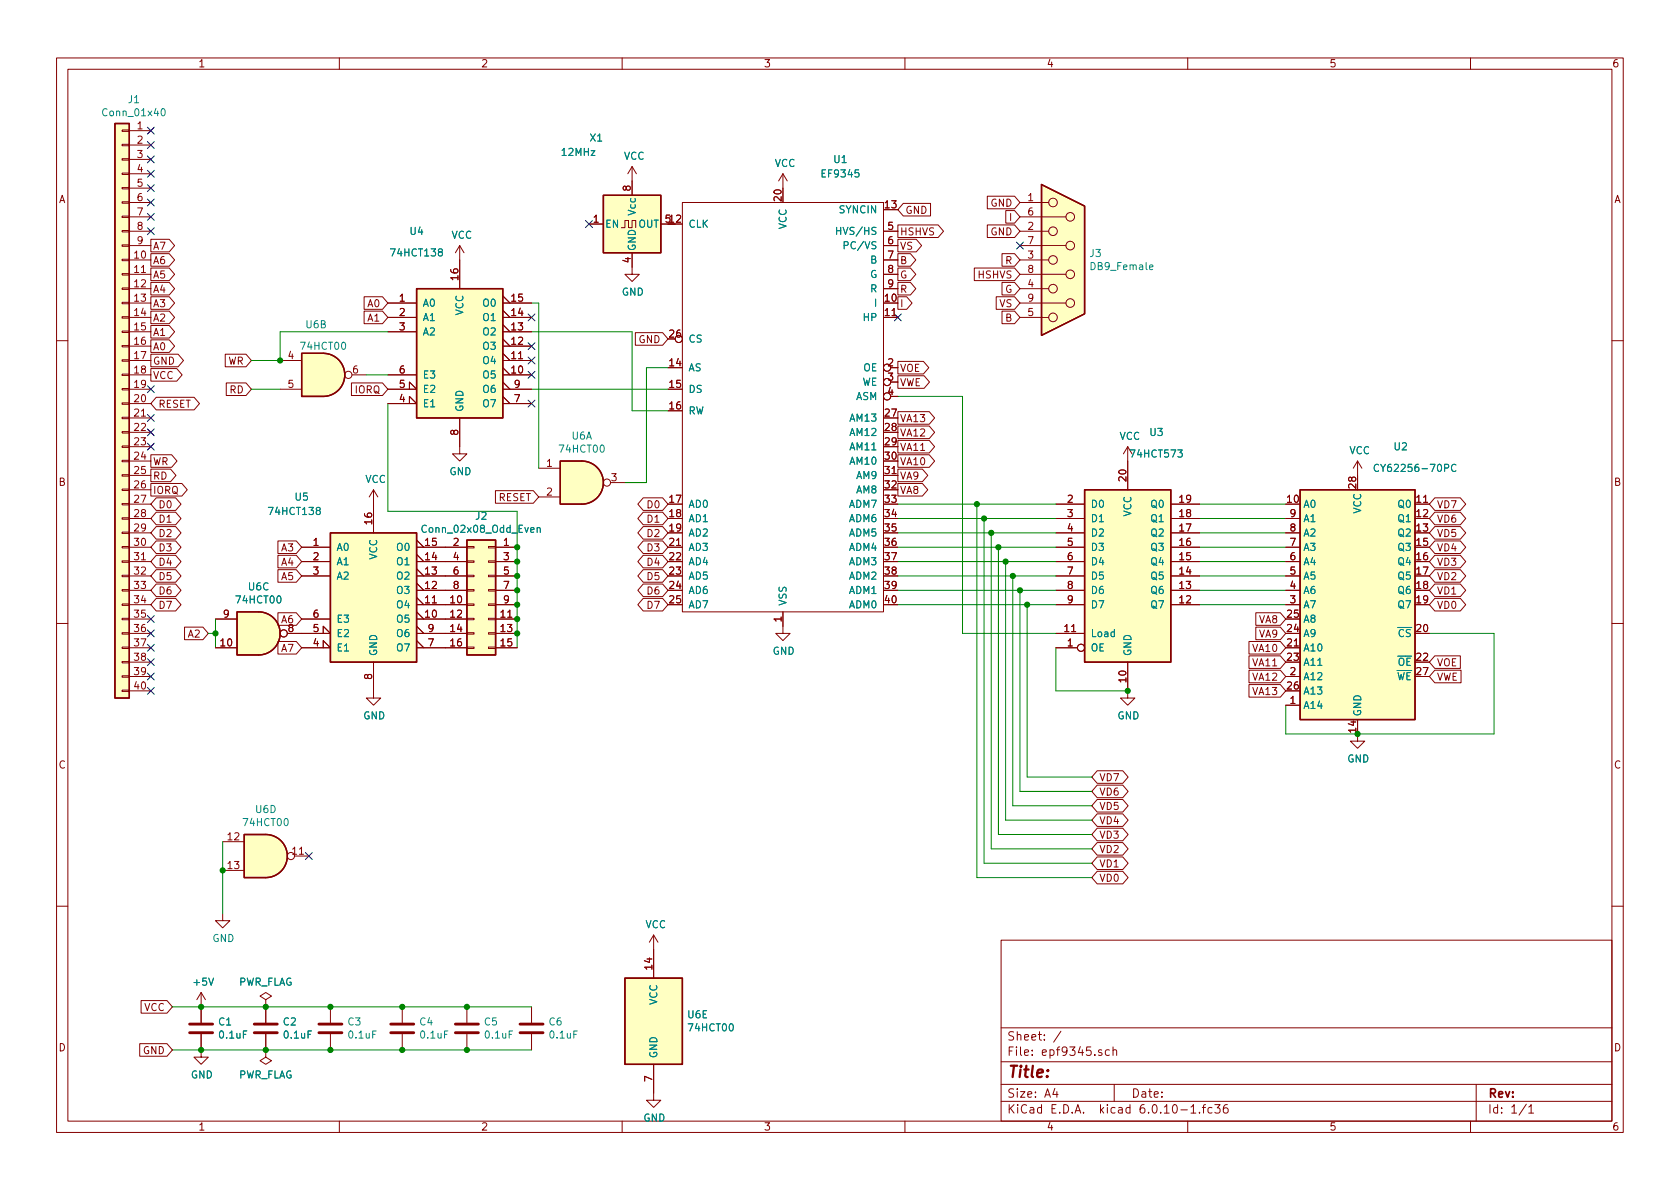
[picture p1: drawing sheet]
<svg xmlns="http://www.w3.org/2000/svg" width="297mm" height="210mm" viewBox="0 0 297 210" stroke-linecap="round" stroke-linejoin="round" font-family="sans-serif">
<g fill="none" stroke="#840000" stroke-width=".18">
<path d="M10 10.2h277v190.1h-277zM12 12.2h273v186.1h-273zM60 10.2v2M110 10.2v2M160 10.2v2M210 10.2v2M260 10.2v2M21.6 38.2h1.3v.3h-1.3zM21.6 35.7h1.3v.2h-1.3zM21.6 33.1h1.3v.3h-1.3zM21.6 30.6h1.3v.3h-1.3zM21.6 28.1h1.3v.2h-1.3z"/>
<path d="M21.6 25.5h1.3v.3h-1.3zM21.6 23h1.3v.2h-1.3zM22.9 23.1h3.8M22.9 25.6h3.8M22.9 28.2h3.8M22.9 30.7h3.8M22.9 33.3h3.8M22.9 35.8h3.8M22.9 38.3h3.8M104.1 39.6h2.6M111.8 29.5v5M111.8 29.5l-.8 1.2"/>
<path d="M111.8 29.5l.7 1.2M116.8 39.6h2.6M120.6 35.8h35.6v72.4h-35.6zM138.4 30.7l-.7 1.3M138.4 30.7v2.6M138.4 30.7l.8 1.3M158.7 39.8h7.2l.9 1.1-.9 1.1h-7.2zM159.7 36h4.8v2.2h-4.8l-1-1.1zM174.6 34.7h4.8l.9 1.1-.9 1.1h-4.8zM174.6 39.8h4.8l.9 1.1-.9 1.1h-4.8zM177.8 37.2h1.6l.9 1.1-.9 1.2h-1.6zM180.3 35.8h5.1"/>
<path d="M180.3 38.3h8.2M21.6 58.5h1.3v.3h-1.3zM21.6 56h1.3v.3h-1.3zM21.6 53.5h1.3v.2h-1.3zM21.6 50.9h1.3v.3h-1.3zM21.6 48.4h1.3v.2h-1.3zM21.6 45.8h1.3v.3h-1.3zM21.6 43.3h1.3v.3h-1.3zM21.6 40.8h1.3v.2h-1.3zM22.9 46h3.8M22.9 48.5h3.8M22.9 51h3.8"/>
<path d="M22.9 53.6h3.8M22.9 56.1h3.8M22.9 58.7h3.8M22.9 40.9h3.8M22.9 43.4h3.8M26.7 47.4h3.2l1 1.1-1 1.1h-3.2zM26.7 44.9h3.2l1 1.1-1 1.1h-3.2zM26.7 42.3h3.2l1 1.1-1 1.1h-3.2zM26.7 49.9h3.2l1 1.1-1 1.2h-3.2zM26.7 57.6h3.2l1 1.1-1 1.1h-3.2zM26.7 55h3.2l1 1.1-1 1.1h-3.2zM26.7 52.5h3.2l1 1.1-1 1.1h-3.2z"/>
<path d="M64.4 52.5h3.2l1 1.1-1 1.1h-3.2zM64.4 55h3.2l1 1.1-1 1.1h-3.2zM68.6 53.6h5.1M68.6 56.1h5.1M68.6 58.7h5.1M81.3 43.4v7.6M81.3 43.4l-.8 1.3M81.3 43.4l.7 1.3M88.9 53.6h5.1M88.9 56.1h5.1M88.9 58.7h5.1M88.9 59.9l1.3 1.3"/>
<path d="M88.9 57.4l1.3 1.3M88.9 54.9l1.3 1.2M88.9 52.3l1.3 1.3M109.9 40.3h.6v-1.3h.6v1.3h.7v-1.3h.6v1.3M111.8 44.7v3.8h1.2l-1.2 1.3-1.3-1.3h1.3M112.3 58.8h4.9l.9 1.1-.9 1.1h-4.9zM156.2 46h2.5M156.2 48.5h2.5M156.2 51h2.5M156.2 56.1h2.5M156.2 40.9h2.5M156.2 43.4h2.5"/>
<path d="M158.7 52.5h1.6l1 1.1-1 1.1h-1.6zM158.7 49.9h2.3l.9 1.1-.9 1.2h-2.3zM158.7 42.3h3.3l1 1.1-1 1.1h-3.3zM158.7 47.4h2.3l.9 1.1-.9 1.1h-2.3zM158.7 44.9h2.3l.9 1.1-.9 1.1h-2.3zM172.3 47.4h7.1l.9 1.1-.9 1.1h-7.1zM176.1 52.5h3.3l.9 1.1-.9 1.1h-3.3zM177.2 55h2.2l.9 1.1-.9 1.1h-2.2zM177.2 49.9h2.2l.9 1.1-.9 1.2h-2.2zM177.2 44.9h2.2l.9 1.1-.9 1.1h-2.2zM180.3 46h5.1M180.3 48.5h8.2"/>
<path d="M180.3 51h5.1M180.3 53.6h8.2M180.3 56.1h5.1M180.3 40.9h5.1M180.3 43.4h8.2M10 60.2h2M21.6 78.9h1.3v.2h-1.3zM21.6 76.3h1.3v.3h-1.3zM21.6 73.8h1.3v.2h-1.3zM21.6 71.2h1.3v.3h-1.3zM21.6 68.7h1.3v.3h-1.3zM21.6 66.2h1.3v.2h-1.3z"/>
<path d="M21.6 63.6h1.3v.3h-1.3zM21.6 61.1h1.3v.2h-1.3zM22.9 61.2h3.8M22.9 63.7h3.8M22.9 66.3h3.8M22.9 68.8h3.8M22.9 71.4h3.8M22.9 73.9h3.8M22.9 76.4h3.8M22.9 79h3.8M26.7 65.2h4.6l.9 1.1-.9 1.1h-4.6zM26.7 62.6h4.8l.9 1.1-.9 1.2h-4.8z"/>
<path d="M26.7 60.1h3.2l1 1.1-1 1.1h-3.2zM27.6 70.3h6.7l1 1.1-1 1.1h-6.7l-.9-1.1zM39.8 62.6h3.7l.9 1.1-.9 1.2h-3.7zM40 67.7h3.5l.9 1.1-.9 1.1h-3.5zM49.5 63.7h3.8M49.5 68.8h3.8M62.1 67.7h5.5l1 1.1-1 1.1h-5.5zM62.2 66.3h2.6M68.6 71.4h5.1l-1.3-1.3v1.3M68.6 68.8h5.1l-1.3-1.2v1.2M68.6 66.3h5.1M81.3 73.9v6.4h1.2l-1.2 1.2-1.3-1.2h1.3"/>
<path d="M88.9 61.2h5.1M88.9 63.7h5.1M88.9 66.3h5.1M88.9 68.8h5.1M88.9 71.4h5.1M88.9 65l1.3 1.3M88.9 62.5l1.3 1.2M88.9 70.1l1.3 1.3M88.9 67.6l1.3 1.2M157.5 65h1.2M157.5 67.6h1.2M157.5 70.1h1.2"/>
<path d="M158.7 63.9h4.6l.9 1.1-.9 1.1h-4.6zM158.7 66.4h4.7l.9 1.2-.9 1.1h-4.7zM158.7 75.3h5.6l1 1.1-1 1.2h-5.6zM158.7 77.9h5.6l1 1.1-1 1.1h-5.6zM158.7 72.8h5.6l1 1.1-1 1.1h-5.6zM199.4 79v7.6M199.4 79l-.8 1.3M199.4 79l.8 1.3M285 60.2h2M21.6 99.2h1.3v.2h-1.3zM21.6 96.6h1.3v.3h-1.3zM21.6 94.1h1.3v.3h-1.3z"/>
<path d="M21.6 91.6h1.3v.2h-1.3zM21.6 89h1.3v.3h-1.3zM21.6 86.5h1.3v.2h-1.3zM21.6 83.9h1.3v.3h-1.3zM21.6 81.4h1.3v.3h-1.3zM22.9 81.5h3.8M22.9 84.1h3.8M22.9 86.6h3.8M22.9 89.1h3.8M22.9 91.7h3.8M22.9 94.2h3.8M22.9 96.8h3.8"/>
<path d="M22.9 99.3h3.8M26.7 85.5h5.5l.9 1.1-.9 1.1h-5.5zM26.7 83h3.5l.9 1.1-.9 1.1h-3.5zM26.7 80.4h3.6l1 1.1-1 1.1h-3.6zM27.6 93.1h3.5l.9 1.1-.9 1.1h-3.5l-.9-1.1zM27.6 98.2h3.5l.9 1.1-.9 1.1h-3.5l-.9-1.1zM27.6 95.7h3.5l.9 1.1-.9 1.1h-3.5l-.9-1.1zM27.6 90.6h3.5l.9 1.1-.9 1.1h-3.5l-.9-1.1zM27.6 88h3.5l.9 1.1-.9 1.2h-3.5l-.9-1.2zM49.1 98.2h3.3l.9 1.1-.9 1.1h-3.3zM49.1 95.7h3.3l.9 1.1-.9 1.1h-3.3zM53.3 96.8h5.1"/>
<path d="M53.3 99.3h5.1M66 86.6l-.7 1.3M66 86.6v7.6M66 86.6l.8 1.3M73.7 96.8h8.8M73.7 99.3h8.8M73.7 98l1.2 1.3M73.7 95.5l1.2 1.3M82.5 99.2h1.3v.2h-1.3zM82.5 96.6h1.3v.3h-1.3zM86.4 99.2h1.2v.2h-1.2zM86.4 96.6h1.2v.3h-1.2z"/>
<path d="M87.6 86.8h6.7l.9 1.1-.9 1.1h-6.7zM87.6 96.8h3.8M87.6 99.3h3.8M95.2 82.8h3.9M95.2 87.9h3.9M107.9 85.3h2.6M113.7 98.2h3.5l.9 1.1-.9 1.1h-3.5l-.9-1.1zM113.7 93.1h3.5l.9 1.1-.9 1.1h-3.5l-.9-1.1zM113.7 95.7h3.5l.9 1.1-.9 1.1h-3.5l-.9-1.1zM113.7 88h3.5l.9 1.1-.9 1.2h-3.5l-.9-1.2zM113.7 90.6h3.5l.9 1.1-.9 1.1h-3.5l-.9-1.1zM118.1 96.8h2.5"/>
<path d="M156.2 84.1h2.5M158.7 80.4h5.6l1 1.1-1 1.1h-5.6zM158.7 83h4.4l.9 1.1-.9 1.1h-4.4zM158.7 85.5h4.4l.9 1.1-.9 1.1h-4.4zM186.7 89.1h5.1M186.7 91.7h5.1M186.7 94.2h5.1M186.7 96.8h5.1M186.7 99.3h5.1M207 89.1h5.1M207 91.7h5.1M207 94.2h5.1"/>
<path d="M207 96.8h5.1M207 99.3h5.1M227.3 91.7h2.6M227.3 94.2h2.6M227.3 96.8h2.6M227.3 99.3h2.6M240 81.5l-.7 1.3M240 81.5v2.6M240 81.5l.8 1.3M250.2 89.1h2.5M253.7 98.2h4.5l1 1.1-1 1.1h-4.5l-1-1.1zM253.7 93.1h4.5l1 1.1-1 1.1h-4.5l-1-1.1z"/>
<path d="M253.7 90.6h4.5l1 1.1-1 1.1h-4.5l-1-1.1zM253.7 88h4.5l1 1.1-1 1.2h-4.5l-1-1.2zM253.7 95.7h4.5l1 1.1-1 1.1h-4.5l-1-1.1zM10 110.2h2M21.6 119.5h1.3v.3h-1.3zM21.6 117h1.3v.2h-1.3zM21.6 114.4h1.3v.3h-1.3zM21.6 111.9h1.3v.2h-1.3zM21.6 109.3h1.3v.3h-1.3zM21.6 106.8h1.3v.3h-1.3zM21.6 104.3h1.3v.2h-1.3zM21.6 101.7h1.3v.3h-1.3z"/>
<path d="M22.9 101.8h3.8M22.9 104.4h3.8M22.9 106.9h3.8M22.9 109.5h3.8M22.9 112h3.8M22.9 114.5h3.8M22.9 117.1h3.8M22.9 119.6h3.8M27.6 105.8h3.5l.9 1.1-.9 1.1h-3.5l-.9-1.1zM27.6 103.3h3.5l.9 1.1-.9 1.1h-3.5l-.9-1.1zM27.6 100.7h3.5l.9 1.1-.9 1.2h-3.5l-.9-1.2zM32.6 110.9h3.3l.9 1.1-.9 1.1h-3.3z"/>
<path d="M38.1 109.5h3.8M38.1 114.5h3.8M49.1 100.7h3.3l.9 1.1-.9 1.2h-3.3zM49.1 113.4h3.3l.9 1.1-.9 1.2h-3.3zM49.1 108.4h3.3l.9 1.1-.9 1.1h-3.3zM50.8 112h7.6l-1.3-1.3v1.3M53.3 114.5h5.1l-1.3-1.2v1.2M53.3 101.8h5.1M53.3 109.5h5.1M66 117.1v6.3h1.3l-1.3 1.3-1.2-1.3h1.2M73.7 101.8h8.8M73.7 104.4h8.8"/>
<path d="M73.7 106.9h8.8M73.7 109.5h8.8M73.7 112h8.8M73.7 114.5h8.8M73.7 108.2l1.2 1.3M73.7 105.7l1.2 1.2M73.7 103.1l1.2 1.3M73.7 100.6l1.2 1.2M73.7 113.3l1.2 1.2M73.7 110.7l1.2 1.3M82.5 114.4h1.3v.3h-1.3zM82.5 111.9h1.3v.2h-1.3z"/>
<path d="M82.5 109.3h1.3v.3h-1.3zM82.5 106.8h1.3v.3h-1.3zM82.5 104.3h1.3v.2h-1.3zM82.5 101.7h1.3v.3h-1.3zM86.4 114.4h1.2v.3h-1.2zM86.4 111.9h1.2v.2h-1.2zM86.4 109.3h1.2v.3h-1.2zM86.4 106.8h1.2v.3h-1.2zM86.4 104.3h1.2v.2h-1.2zM86.4 101.7h1.2v.3h-1.2zM87.6 101.8h3.8M87.6 104.4h3.8"/>
<path d="M87.6 106.9h3.8M87.6 109.5h3.8M87.6 112h3.8M87.6 114.5h3.8M113.7 103.3h3.5l.9 1.1-.9 1.1h-3.5l-.9-1.1zM113.7 100.7h3.5l.9 1.1-.9 1.2h-3.5l-.9-1.2zM113.7 105.8h3.5l.9 1.1-.9 1.1h-3.5l-.9-1.1zM138.4 108.2v3.8h1.3l-1.3 1.3-1.2-1.3h1.2M186.7 101.8h5.1M186.7 104.4h5.1M186.7 106.9h5.1M186.7 112h5.1"/>
<path d="M186.7 114.5h3.8M199.4 117.1v6.3h1.3l-1.3 1.3-1.3-1.3h1.3M207 101.8h5.1M207 104.4h5.1M207 106.9h5.1M220.8 116h5.6l.9 1.1-.9 1.1h-5.6zM220.8 118.5h5.6l.9 1.1-.9 1.1h-5.6zM220.8 113.4h5.6l.9 1.1-.9 1.2h-5.6zM222 108.4h4.4l.9 1.1-.9 1.1h-4.4zM222 110.9h4.4l.9 1.1-.9 1.1h-4.4zM227.3 101.8h2.6M227.3 104.4h2.6"/>
<path d="M227.3 106.9h2.6M227.3 114.5h2.6M227.3 119.6h2.6M253.7 118.5h4.6v2.2h-4.6l-1-1.1zM253.7 116h4.5v2.2h-4.5l-1-1.1zM253.7 105.8h4.5l1 1.1-1 1.1h-4.5l-1-1.1zM253.7 103.3h4.5l1 1.1-1 1.1h-4.5l-1-1.1zM253.7 100.7h4.5l1 1.1-1 1.2h-4.5l-1-1.2zM285 110.2h2M21.6 122h1.3v.3h-1.3zM22.9 122.2h3.8M194 138.8h4.5l1 1.1-1 1.2h-4.5l-1-1.2z"/>
<path d="M194 136.3h4.5l1 1.1-1 1.1h-4.5l-1-1.1zM220.8 121.1h5.6l.9 1.1-.9 1.1h-5.6zM227.3 124.7h2.6M240 129.8v1.3h1.3l-1.3 1.2-1.2-1.2h1.2M39.4 148.8h3.8M39.4 153.9h3.8M52.1 151.4h2.5M194 141.4h4.5l1 1.1-1 1.1h-4.5l-1-1.1zM194 154.1h4.5l1 1.1-1 1.1h-4.5l-1-1.1zM194 151.5h4.5l1 1.1-1 1.2h-4.5l-1-1.2zM194 149h4.5l1 1.1-1 1.1h-4.5l-1-1.1zM194 146.5h4.5l1 1.1-1 1.1h-4.5l-1-1.1z"/>
<path d="M194 143.9h4.5l1 1.1-1 1.1h-4.5l-1-1.1zM10 160.2h2M24.9 176.9h4.6l1 1.1-1 1.2h-4.6zM35.6 175.5v5.3M35.6 175.5l-.8 1.3M35.6 175.5l.7 1.3M39.4 161.5v1.3h1.2l-1.2 1.3-1.3-1.3h1.3M47 176.8l1-.7-1-.6-1 .6 1 .7v1.2M47 178h.1M47 178v2.8M58.4 178v2.8M71.1 178v2.8"/>
<path d="M82.5 178v2.8M94 178v2.8M115.6 165.3l-.8 1.3M115.6 165.3v7.7M115.6 165.3l.7 1.3M177 166.3h108v32h-108zM285 160.2h2M24.7 184.6h4.8l1 1.1-1 1.1h-4.8zM35.6 182.9v4h1.2l-1.2 1.3-1.3-1.3h1.3M47 185.7v1.2l1 .7-1 .6-1-.6 1-.7M47 185.7h.1M47 182.9v2.8"/>
<path d="M58.4 182.9v2.8M60 198.3v2M71.1 182.9v2.8M82.5 182.9v2.8M94 182.9v2.8M110 198.3v2M115.6 188.2v6.4h1.2l-1.2 1.2-1.3-1.2h1.3M160 198.3v2M177 194.8h108M177 191.8h108M177 187.8h108M177 181.8h108"/>
<path d="M186.5 192.5l-.4 1h1M186.9 193v1M187.6 182.4l-1.3 1.9M194.8 185.7l-.4-.1-.2 .2 .1 .3 .5 .1v.4h-.6M196.1 185.7l-.4-.1-.3 .3v.4l.2 .3h.5M196.8 185.8l.2-.2 .4 .1v.9M196.8 185.1v1.5M197 191.8v3M208.8 196.3h1.1M210 198.3v2M210.6 195.8l.4-.5v1.5M210.6 196.8h.8"/>
<path d="M212.1 196.7v.1M212.6 195.8h.5M213.1 195.3l-.3 .2v1.3M214.3 195.9l-.4-.1-.3 .3v.4l.1 .3h.6M214.8 195.3h.9l-.5 .6 .4 .1v.7l-.2 .1h-.4l-.2-.1M217 195.3a.59 .59 0 0 0-.7 .7v.5l.1 .3h.5l.2-.1v-.5l-.1-.2-.4-.1-.3 .3M260 198.3v2M261 191.8v6.5M269.9 195.3l-1.3 1.9M270.3 195.8l.4-.5v1.5M270.3 196.8h.9"/>
<circle cx="186.2" cy="35.8" r=".76"/>
<circle cx="189.2" cy="38.3" r=".76"/>
<circle cx="120" cy="59.9" r=".63"/>
<circle cx="186.2" cy="51" r=".76"/>
<circle cx="186.2" cy="40.9" r=".76"/>
<circle cx="186.2" cy="46" r=".76"/>
<circle cx="186.2" cy="56.1" r=".76"/>
<circle cx="189.2" cy="53.6" r=".76"/>
<circle cx="189.2" cy="48.5" r=".76"/>
<circle cx="189.2" cy="43.4" r=".76"/>
<circle cx="61.6" cy="66.3" r=".63"/>
<circle cx="156.8" cy="70.1" r=".63"/>
<circle cx="156.8" cy="65" r=".63"/>
<circle cx="156.8" cy="67.6" r=".63"/>
<circle cx="107.3" cy="85.3" r=".63"/>
<circle cx="50.2" cy="112" r=".63"/>
<circle cx="191.1" cy="114.5" r=".63"/>
<circle cx="51.4" cy="151.4" r=".63"/>
</g>
<g fill="#ffffc2" stroke="#ffffc2" stroke-width=".18">
<path d="M102.9 81.5a3.8 3.8 0 0 1 3.8 3.8 3.8 3.8 0 0 1-3.8 3.8z"/>
<path d="M99.1 81.5h3.8v7.6h-3.8z"/>
<path d="M47 147.6a3.8 3.8 0 0 1 3.8 3.8 3.8 3.8 0 0 1-3.8 3.8z"/>
<path d="M43.2 147.6h3.8v7.6h-3.8z"/>
<path d="M20.3 21.8h2.6v101.6h-2.6z"/>
<path d="M106.7 34.5h10.1v10.2h-10.1z"/>
<path d="M45.7 108.2a3.8 3.8 0 0 1 3.8 3.8 3.8 3.8 0 0 1-3.8 3.8z"/>
<path d="M41.9 108.2h3.8v7.6h-3.8z"/>
<path d="M229.9 86.6h20.3v40.6h-20.3z"/>
<path d="M73.7 51h15.2v22.9h-15.2z"/>
<path d="M57.2 62.5a3.8 3.8 0 0 1 3.8 3.8 3.8 3.8 0 0 1-3.8 3.8z"/>
<path d="M53.3 62.5h3.8v7.6h-3.8z"/>
<path d="M82.5 95.5h5.1v20.3h-5.1z"/>
<path d="M58.4 94.2h15.3v22.9h-15.3z"/>
<path d="M191.8 86.6h15.2v30.5h-15.2z"/>
<path d="M184.1 32.6l7.7 3.8v19.1l-7.7 3.8z"/>
<path d="M110.5 173h10.1v15.2h-10.1z"/>
</g>
<g fill="none" stroke="#840000" stroke-width=".25">
<path d="M20.3 21.8h2.6v101.6h-2.6zM106.7 34.5h10.1v10.2h-10.1zM184.1 32.6l7.7 3.8v19.1l-7.7 3.8zM73.7 51h15.2v22.9h-15.2zM53.3 62.5h3.9a3.8 3.8 0 0 1 3.8 3.8 3.8 3.8 0 0 1-3.8 3.8h-3.9zM58.4 94.2h15.3v22.9h-15.3zM82.5 95.5h5.1v20.3h-5.1zM99.1 81.5h3.8a3.8 3.8 0 0 1 3.8 3.8 3.8 3.8 0 0 1-3.8 3.8h-3.8zM191.8 86.6h15.2v30.5h-15.2zM229.9 86.6h20.3v40.6h-20.3zM41.9 108.2h3.8a3.8 3.8 0 0 1 3.8 3.8 3.8 3.8 0 0 1-3.8 3.8h-3.8zM43.2 147.6h3.8a3.8 3.8 0 0 1 3.8 3.8 3.8 3.8 0 0 1-3.8 3.8h-3.8z"/>
<path d="M110.5 173h10.1v15.2h-10.1z"/>
</g>
<path d="M28.6 19.3l.2-.1a.68 .68 0 0 1 .4 .6 .68 .68 0 0 1-.4 .7l-.2-.1-.1-.4zM147.9 40.2v1.3M147.9 40.8h.7M149.3 43.4l.6-.1 .1-.1-.1-.3-.6-.2v1.3M95 93.4l.2-.1 .3 .1v.7M95 93.3v.8M243.7 82.2a.6 .6 0 0 0-.8 .4 .6 .6 0 0 0 .6 .8l.2-.1M257.4 82.2a.6 .6 0 0 0-.8 .4 .6 .6 0 0 0 .6 .8l.2-.1" fill="none" stroke="#008484" stroke-width=".18"/>
<path d="M33.5 182.6h4.1M33.5 181.1h4.1M45 182.6h4M45 181.1h4M56.4 182.6h4.1M56.4 181.1h4.1M69.1 182.6h4.1M69.1 181.1h4.1M80.5 182.6h4.1M80.5 181.1h4.1M91.9 182.6h4.1M91.9 181.1h4.1" fill="none" stroke="#840000" stroke-width=".51"/>
<g fill="none" stroke="#008400" stroke-width=".18">
<path d="M68.6 58.7h-19.1v5h-5.1M94 58.7h17.8v13.9h6.3M94 53.6h1.2v29.2M44.4 68.8h5.1M64.8 66.3h3.8M68.6 71.4v19h22.8v24.1M94 68.8h24.1M118.1 65h-3.8v20.3h-3.8M158.7 70.1h11.5v41.9h16.5M158.7 89.1h28M158.7 91.7h28M158.7 96.8h28"/>
<path d="M158.7 94.2h28M158.7 99.3h28M172.7 89.1v66.1h20.3M174 91.7v60.9h19M175.3 94.2v55.9h17.7M176.5 96.8v50.8h16.5M177.8 99.3v45.7h15.2M212.1 89.1h15.2M212.1 91.7h15.2M212.1 96.8h15.2M212.1 94.2h15.2M212.1 99.3h15.2"/>
<path d="M36.8 112h1.3M38.1 109.5v5M158.7 101.8h28M158.7 104.4h28M158.7 106.9h28M179.1 101.8v40.7h13.9M180.3 104.4v35.5h12.7M181.6 106.9v30.5h11.4M186.7 114.5v7.7h12.7M212.1 101.8h15.2M212.1 104.4h15.2M212.1 106.9h15.2"/>
<path d="M252.7 112h11.5v17.8h-36.9v-5.1M39.4 148.8v12.7M30.5 178h63.5M30.5 185.7h63.5"/>
</g>
<g fill="none" stroke="#000084" stroke-width=".18">
<path d="M26.1 27.6l1.2 1.2M26.1 35.2l1.2 1.2M26.1 37.7l1.2 1.3M26.1 22.5l1.2 1.2M26.1 25l1.2 1.3M26.1 30.1l1.2 1.2M26.1 32.7l1.2 1.2M27.3 27.6l-1.2 1.2M27.3 35.2l-1.2 1.2M27.3 37.7l-1.2 1.3M27.3 22.5l-1.2 1.2M27.3 25l-1.2 1.3"/>
<path d="M27.3 30.1l-1.2 1.2M27.3 32.7l-1.2 1.2M103.5 39l1.2 1.2M104.7 39l-1.2 1.2M26.1 40.3l1.2 1.2M27.3 40.3l-1.2 1.2M93.4 55.5l1.2 1.2M94.6 55.5l-1.2 1.2M158.1 55.5l1.3 1.2M159.4 55.5l-1.3 1.2M179.7 42.8l1.2 1.2M180.9 42.8l-1.2 1.2"/>
<path d="M26.1 73.3l1.2 1.2M26.1 68.2l1.2 1.2M26.1 78.4l1.2 1.2M26.1 75.8l1.2 1.3M27.3 73.3l-1.2 1.2M27.3 68.2l-1.2 1.2M27.3 78.4l-1.2 1.2M27.3 75.8l-1.2 1.3M93.4 60.6l1.2 1.2M93.4 63.1l1.2 1.3M93.4 65.7l1.2 1.2M93.4 70.8l1.2 1.2"/>
<path d="M94.6 60.6l-1.2 1.2M94.6 63.1l-1.2 1.3M94.6 65.7l-1.2 1.2M94.6 70.8l-1.2 1.2M26.1 111.4l1.2 1.2M26.1 108.9l1.2 1.2M26.1 119l1.2 1.2M26.1 116.5l1.2 1.2M26.1 113.9l1.2 1.3M27.3 111.4l-1.2 1.2M27.3 108.9l-1.2 1.2M27.3 119l-1.2 1.2"/>
<path d="M27.3 116.5l-1.2 1.2M27.3 113.9l-1.2 1.3M26.1 121.6l1.2 1.2M27.3 121.6l-1.2 1.2M54 150.8l1.2 1.2M55.2 150.8l-1.2 1.2"/>
</g>
<g fill="#008400" stroke="#008400" stroke-width=".18">
<circle cx="199.4" cy="122.2" r=".46"/>
<circle cx="180.3" cy="104.4" r=".46"/>
<circle cx="181.6" cy="106.9" r=".46"/>
<circle cx="240" cy="129.8" r=".46"/>
<circle cx="176.5" cy="96.8" r=".46"/>
<circle cx="175.3" cy="94.2" r=".46"/>
<circle cx="174" cy="91.7" r=".46"/>
<circle cx="172.7" cy="89.1" r=".46"/>
<circle cx="179.1" cy="101.8" r=".46"/>
<circle cx="177.8" cy="99.3" r=".46"/>
<circle cx="91.4" cy="104.4" r=".46"/>
<circle cx="91.4" cy="106.9" r=".46"/>
<circle cx="91.4" cy="109.5" r=".46"/>
<circle cx="91.4" cy="112" r=".46"/>
<circle cx="91.4" cy="99.3" r=".46"/>
<circle cx="91.4" cy="101.8" r=".46"/>
<circle cx="91.4" cy="96.8" r=".46"/>
<circle cx="49.5" cy="63.7" r=".46"/>
<circle cx="39.4" cy="153.9" r=".46"/>
<circle cx="38.1" cy="112" r=".46"/>
<circle cx="35.6" cy="178" r=".46"/>
<circle cx="82.5" cy="178" r=".46"/>
<circle cx="82.5" cy="185.7" r=".46"/>
<circle cx="47" cy="178" r=".46"/>
<circle cx="58.4" cy="185.7" r=".46"/>
<circle cx="58.4" cy="178" r=".46"/>
<circle cx="71.1" cy="178" r=".46"/>
<circle cx="71.1" cy="185.7" r=".46"/>
<circle cx="35.6" cy="185.7" r=".46"/>
<circle cx="47" cy="185.7" r=".46"/>
</g>
<text font-size="2.8" fill="#840000" x="178" y="190.6">Title:</text>
<g font-size="2.1" fill="#840000">
<text x="178" y="184">Sheet: /</text>
<text x="178" y="186.7">File: epf9345.sch</text>
<text x="178" y="196.9">KiCad E.D.A. kicad 6.0.10-1.fc36</text>
<text x="178" y="194.1">Size: A4</text>
<text x="200" y="194.1">Date:</text>
<text x="263" y="194.1">Rev:</text>
<text x="263" y="196.9">Id: 1/1</text>
</g>
<g font-size="1.8" fill="#840000">
<text x="35" y="11.9">1</text>
<text x="85" y="11.9">2</text>
<text x="135" y="11.9">3</text>
<text x="185" y="11.9">4</text>
<text x="235" y="11.9">5</text>
<text x="285" y="11.9">6</text>
<text x="24.3" y="22.9">1</text>
<text x="24.3" y="25.4">2</text>
<text x="24.3" y="27.9">3</text>
<text x="10.3" y="35.9">A</text>
<text x="24.3" y="30.5">4</text>
<text x="24.3" y="33">5</text>
<text x="24.3" y="35.6">6</text>
<text x="111.5" y="33.8" transform="rotate(-90 111.5 33.8)">8</text>
<text x="138.2" y="35.5" transform="rotate(-90 138.2 35.5)">20</text>
<text x="181.8" y="35.6">1</text>
<text x="285.3" y="35.9">A</text>
<text x="24.3" y="38.1">7</text>
<text x="24.3" y="40.6">8</text>
<text x="104.9" y="39.4">1</text>
<text x="117.6" y="39.4">512</text>
<text x="156.5" y="36.8">13</text>
<text x="157" y="40.6">5</text>
<text x="159.1" y="41.6">HSHVS</text>
<text x="160" y="37.8">GND</text>
<text x="175.1" y="36.5">GND</text>
<text x="175.1" y="41.6">GND</text>
<text x="178.6" y="39.1">I</text>
<text x="181.8" y="40.6">2</text>
<text x="181.8" y="38.1">6</text>
<text x="23.8" y="45.7">10</text>
<text x="24.3" y="43.2">9</text>
<text x="27" y="46.7">A6</text>
<text x="27" y="44.2">A7</text>
<text x="111.5" y="46.5" transform="rotate(-90 111.5 46.5)">4</text>
<text x="157" y="43.2">6</text>
<text x="157" y="45.7">7</text>
<text x="159.1" y="44.2">VS</text>
<text x="159.1" y="46.7">B</text>
<text x="177.8" y="46.7">R</text>
<text x="181.8" y="45.7">3</text>
<text x="181.8" y="43.2">7</text>
<text x="23.8" y="48.3">11</text>
<text x="23.8" y="50.8">12</text>
<text x="23.8" y="53.3">13</text>
<text x="27" y="49.2">A5</text>
<text x="27" y="51.8">A4</text>
<text x="70.6" y="53.3">1</text>
<text x="81" y="49.5" transform="rotate(-90 81 49.5)">16</text>
<text x="90.5" y="53.3">15</text>
<text x="156.5" y="53.3">10</text>
<text x="157" y="48.3">8</text>
<text x="157" y="50.8">9</text>
<text x="159.1" y="51.8">R</text>
<text x="159.1" y="49.2">G</text>
<text x="173" y="49.2">HSHVS</text>
<text x="177.7" y="51.8">G</text>
<text x="181.8" y="50.8">4</text>
<text x="181.8" y="48.3">8</text>
<text x="181.8" y="53.3">9</text>
<text x="23.8" y="55.9">14</text>
<text x="23.8" y="58.4">15</text>
<text x="27" y="59.4">A1</text>
<text x="27" y="56.9">A2</text>
<text x="27" y="54.3">A3</text>
<text x="65" y="54.3">A0</text>
<text x="65" y="56.9">A1</text>
<text x="70.6" y="55.9">2</text>
<text x="70.6" y="58.4">3</text>
<text x="90.5" y="58.4">13</text>
<text x="90.5" y="55.9">14</text>
<text x="118.4" y="59.7">26</text>
<text x="156.5" y="55.9">11</text>
<text x="159.1" y="54.3">I</text>
<text x="176.7" y="54.3">VS</text>
<text x="177.8" y="56.9">B</text>
<text x="181.8" y="55.9">5</text>
<text x="23.8" y="61">16</text>
<text x="23.8" y="63.5">17</text>
<text x="27" y="64.5">GND</text>
<text x="27" y="61.9">A0</text>
<text x="40.2" y="64.5">WR</text>
<text x="50.9" y="63.5">4</text>
<text x="90.5" y="63.5">11</text>
<text x="90.5" y="61">12</text>
<text x="112.9" y="60.7">GND</text>
<text x="118.4" y="64.8">14</text>
<text x="157" y="64.8">2</text>
<text x="159.1" y="65.7">VOE</text>
<text x="23.8" y="66">18</text>
<text x="23.8" y="68.6">19</text>
<text x="23.8" y="71.1">20</text>
<text x="27" y="67">VCC</text>
<text x="40.6" y="69.6">RD</text>
<text x="50.9" y="68.6">5</text>
<text x="62.4" y="66">6</text>
<text x="62.8" y="69.6">IORQ</text>
<text x="70.6" y="71.1">4</text>
<text x="70.6" y="68.6">5</text>
<text x="70.6" y="66">6</text>
<text x="90.5" y="66">10</text>
<text x="90.9" y="71.1">7</text>
<text x="90.9" y="68.6">9</text>
<text x="118.4" y="68.6">15</text>
<text x="157" y="67.3">3</text>
<text x="157" y="69.8">4</text>
<text x="159.1" y="68.3">VWE</text>
<text x="23.8" y="73.7">21</text>
<text x="23.8" y="76.2">22</text>
<text x="27.9" y="72.1">RESET</text>
<text x="81" y="76.9" transform="rotate(-90 81 76.9)">8</text>
<text x="118.4" y="72.4">16</text>
<text x="156.5" y="73.7">27</text>
<text x="156.5" y="76.2">28</text>
<text x="159.1" y="77.2">VA12</text>
<text x="159.1" y="74.6">VA13</text>
<text x="23.8" y="78.7">23</text>
<text x="23.8" y="81.3">24</text>
<text x="23.8" y="83.8">25</text>
<text x="27" y="82.3">WR</text>
<text x="96.7" y="82.5">1</text>
<text x="156.5" y="78.7">29</text>
<text x="156.5" y="81.3">30</text>
<text x="156.5" y="83.8">31</text>
<text x="159.1" y="79.7">VA11</text>
<text x="159.1" y="82.3">VA10</text>
<text x="10.3" y="85.9">B</text>
<text x="23.8" y="86.4">26</text>
<text x="23.8" y="88.9">27</text>
<text x="27" y="87.3">IORQ</text>
<text x="27" y="84.8">RD</text>
<text x="27.9" y="89.9">D0</text>
<text x="88.1" y="88.6">RESET</text>
<text x="96.7" y="87.6">2</text>
<text x="108.1" y="85.1">3</text>
<text x="114.6" y="89.9">D0</text>
<text x="118.4" y="88.9">17</text>
<text x="156.5" y="86.4">32</text>
<text x="156.5" y="88.9">33</text>
<text x="159.1" y="84.8">VA9</text>
<text x="159.1" y="87.3">VA8</text>
<text x="188.7" y="88.9">2</text>
<text x="199.1" y="85.1" transform="rotate(-90 199.1 85.1)">20</text>
<text x="208.6" y="88.9">19</text>
<text x="227.6" y="88.9">10</text>
<text x="239.8" y="86.3" transform="rotate(-90 239.8 86.3)">28</text>
<text x="250.5" y="88.9">11</text>
<text x="254" y="89.9">VD7</text>
<text x="285.3" y="85.9">B</text>
<text x="23.8" y="91.4">28</text>
<text x="23.8" y="94">29</text>
<text x="27.9" y="95">D2</text>
<text x="27.9" y="92.4">D1</text>
<text x="65.8" y="92.7" transform="rotate(-90 65.8 92.7)">16</text>
<text x="114.6" y="95">D2</text>
<text x="114.6" y="92.4">D1</text>
<text x="118.4" y="91.4">18</text>
<text x="118.4" y="94">19</text>
<text x="156.5" y="91.4">34</text>
<text x="156.5" y="94">35</text>
<text x="188.7" y="91.4">3</text>
<text x="188.7" y="94">4</text>
<text x="208.6" y="94">17</text>
<text x="208.6" y="91.4">18</text>
<text x="228.1" y="94">8</text>
<text x="228.1" y="91.4">9</text>
<text x="250.5" y="91.4">12</text>
<text x="250.5" y="94">13</text>
<text x="254" y="95">VD5</text>
<text x="254" y="92.4">VD6</text>
<text x="23.8" y="96.5">30</text>
<text x="23.8" y="99.1">31</text>
<text x="23.8" y="101.6">32</text>
<text x="27.9" y="100">D4</text>
<text x="27.9" y="97.5">D3</text>
<text x="49.8" y="100">A4</text>
<text x="49.8" y="97.5">A3</text>
<text x="55.4" y="96.5">1</text>
<text x="55.4" y="99.1">2</text>
<text x="55.4" y="101.6">3</text>
<text x="75.2" y="101.6">13</text>
<text x="75.2" y="99.1">14</text>
<text x="75.2" y="96.5">15</text>
<text x="80.2" y="96.5">2</text>
<text x="80.2" y="99.1">4</text>
<text x="80.2" y="101.6">6</text>
<text x="89" y="96.5">1</text>
<text x="89" y="99.1">3</text>
<text x="89" y="101.6">5</text>
<text x="114.6" y="100">D4</text>
<text x="114.6" y="97.5">D3</text>
<text x="118.4" y="96.5">21</text>
<text x="118.4" y="99.1">22</text>
<text x="118.4" y="101.6">23</text>
<text x="156.5" y="96.5">36</text>
<text x="156.5" y="99.1">37</text>
<text x="156.5" y="101.6">38</text>
<text x="188.7" y="96.5">5</text>
<text x="188.7" y="99.1">6</text>
<text x="188.7" y="101.6">7</text>
<text x="208.6" y="101.6">14</text>
<text x="208.6" y="99.1">15</text>
<text x="208.6" y="96.5">16</text>
<text x="228.1" y="101.6">5</text>
<text x="228.1" y="99.1">6</text>
<text x="228.1" y="96.5">7</text>
<text x="250.5" y="96.5">15</text>
<text x="250.5" y="99.1">16</text>
<text x="250.5" y="101.6">17</text>
<text x="254" y="100">VD3</text>
<text x="254" y="97.5">VD4</text>
<text x="23.8" y="104.1">33</text>
<text x="23.8" y="106.7">34</text>
<text x="27.9" y="107.7">D7</text>
<text x="27.9" y="105.1">D6</text>
<text x="27.9" y="102.6">D5</text>
<text x="49.8" y="102.6">A5</text>
<text x="75.2" y="106.7">11</text>
<text x="75.2" y="104.1">12</text>
<text x="79.7" y="106.7">10</text>
<text x="80.2" y="104.1">8</text>
<text x="89" y="104.1">7</text>
<text x="89" y="106.7">9</text>
<text x="114.6" y="105.1">D6</text>
<text x="114.6" y="102.6">D5</text>
<text x="114.6" y="107.7">D7</text>
<text x="118.4" y="104.1">24</text>
<text x="118.4" y="106.7">25</text>
<text x="156.5" y="104.1">39</text>
<text x="156.5" y="106.7">40</text>
<text x="188.7" y="104.1">8</text>
<text x="188.7" y="106.7">9</text>
<text x="208.6" y="106.7">12</text>
<text x="208.6" y="104.1">13</text>
<text x="228.1" y="106.7">3</text>
<text x="228.1" y="104.1">4</text>
<text x="250.5" y="104.1">18</text>
<text x="250.5" y="106.7">19</text>
<text x="254" y="107.7">VD0</text>
<text x="254" y="105.1">VD1</text>
<text x="254" y="102.6">VD2</text>
<text x="23.8" y="109.2">35</text>
<text x="23.8" y="111.8">36</text>
<text x="33.3" y="112.7">A2</text>
<text x="39.5" y="109.2">9</text>
<text x="49.8" y="110.2">A6</text>
<text x="50.9" y="111.8">8</text>
<text x="55.4" y="111.8">5</text>
<text x="55.4" y="109.2">6</text>
<text x="75.2" y="109.2">10</text>
<text x="75.7" y="111.8">9</text>
<text x="79.7" y="109.2">12</text>
<text x="79.7" y="111.8">14</text>
<text x="88.6" y="109.2">11</text>
<text x="88.6" y="111.8">13</text>
<text x="138.2" y="110" transform="rotate(-90 138.2 110)">1</text>
<text x="188.2" y="111.8">11</text>
<text x="222.6" y="110.2">VA8</text>
<text x="222.6" y="112.7">VA9</text>
<text x="227.6" y="111.8">24</text>
<text x="227.6" y="109.2">25</text>
<text x="250.5" y="111.8">20</text>
<text x="23.8" y="114.3">37</text>
<text x="23.8" y="116.8">38</text>
<text x="23.8" y="119.4">39</text>
<text x="39" y="114.3">10</text>
<text x="49.8" y="115.3">A7</text>
<text x="55.4" y="114.3">4</text>
<text x="75.7" y="114.3">7</text>
<text x="79.7" y="114.3">16</text>
<text x="88.6" y="114.3">15</text>
<text x="188.7" y="114.3">1</text>
<text x="221.6" y="117.8">VA11</text>
<text x="221.6" y="115.3">VA10</text>
<text x="227.6" y="114.3">21</text>
<text x="227.6" y="116.8">23</text>
<text x="228.1" y="119.4">2</text>
<text x="250.5" y="116.8">22</text>
<text x="250.5" y="119.4">27</text>
<text x="254" y="117.8">VOE</text>
<text x="23.8" y="121.9">40</text>
<text x="65.8" y="120.1" transform="rotate(-90 65.8 120.1)">8</text>
<text x="199.1" y="120.6" transform="rotate(-90 199.1 120.6)">10</text>
<text x="221.6" y="122.9">VA13</text>
<text x="221.6" y="120.4">VA12</text>
<text x="227.6" y="121.9">26</text>
<text x="228.1" y="124.5">1</text>
<text x="254" y="120.4">VWE</text>
<text x="239.8" y="129.5" transform="rotate(-90 239.8 129.5)">14</text>
<text x="10.3" y="135.9">C</text>
<text x="285.3" y="135.9">C</text>
<text x="194.3" y="143.2">VD5</text>
<text x="194.3" y="140.7">VD6</text>
<text x="194.3" y="138.1">VD7</text>
<text x="40.3" y="148.6">12</text>
<text x="194.3" y="148.3">VD3</text>
<text x="194.3" y="145.8">VD4</text>
<text x="40.3" y="153.7">13</text>
<text x="51.7" y="151.1">11</text>
<text x="194.3" y="155.9">VD0</text>
<text x="194.3" y="153.4">VD1</text>
<text x="194.3" y="150.8">VD2</text>
<text x="115.3" y="171.4" transform="rotate(-90 115.3 171.4)">14</text>
<text x="25.5" y="178.8">VCC</text>
<text x="10.3" y="185.9">D</text>
<text x="285.3" y="185.9">D</text>
<text x="25.3" y="186.4">GND</text>
<text x="115.3" y="191.2" transform="rotate(-90 115.3 191.2)">7</text>
<text x="35" y="199.9">1</text>
<text x="85" y="199.9">2</text>
<text x="135" y="199.9">3</text>
<text x="185" y="199.9">4</text>
<text x="235" y="199.9">5</text>
<text x="285" y="199.9">6</text>
</g>
<g font-size="1.8" fill="#008484">
<text x="18.5" y="20.5">Conn_01x40</text>
<text x="22.7" y="18.2">J1</text>
<text x="99.5" y="27.6">12MHz</text>
<text x="104.3" y="25">X1</text>
<text x="110.3" y="28.2">VCC</text>
<text x="136.9" y="29.5">VCC</text>
<text x="147.5" y="28.8">U1</text>
<text x="145.5" y="31.4">EF9345</text>
<text x="72.5" y="41.5">U4</text>
<text x="106.9" y="40.3">EN</text>
<text x="112.4" y="37.9" transform="rotate(-90 112.4 37.9)">Vcc</text>
<text x="112.9" y="40.3">OUT</text>
<text x="121.7" y="40.3">CLK</text>
<text x="139.1" y="40.6" transform="rotate(-90 139.1 40.6)">VCC</text>
<text x="148.5" y="37.7">SYNCIN</text>
<text x="148.6" y="41.5">HVS/HS</text>
<text x="69.4" y="45.3">74HCT138</text>
<text x="79.8" y="42.2">VCC</text>
<text x="112.4" y="44.4" transform="rotate(-90 112.4 44.4)">GND</text>
<text x="149.9" y="44.1">PC/VS</text>
<text x="153.9" y="46.6">B</text>
<text x="192.7" y="45.4">J3</text>
<text x="193" y="47.7">DB9_Female</text>
<text x="109.9" y="52.3">GND</text>
<text x="153.8" y="49.1">G</text>
<text x="153.9" y="51.7">R</text>
<text x="54.1" y="58">U6B</text>
<text x="74.7" y="54.2">A0</text>
<text x="74.7" y="56.8">A1</text>
<text x="74.7" y="59.3">A2</text>
<text x="81.9" y="55.8" transform="rotate(-90 81.9 55.8)">VCC</text>
<text x="85.5" y="59.3">O2</text>
<text x="85.5" y="56.8">O1</text>
<text x="85.5" y="54.2">O0</text>
<text x="152.7" y="56.8">HP</text>
<text x="154.7" y="54.2">I</text>
<text x="53.4" y="61.8">74HCT00</text>
<text x="85.5" y="64.4">O4</text>
<text x="85.5" y="61.8">O3</text>
<text x="121.7" y="65.7">AS</text>
<text x="121.7" y="60.6">CS</text>
<text x="152.6" y="65.7">OE</text>
<text x="74.7" y="69.5">E2</text>
<text x="74.7" y="66.9">E3</text>
<text x="85.5" y="66.9">O5</text>
<text x="85.5" y="69.5">O6</text>
<text x="121.7" y="69.5">DS</text>
<text x="151.3" y="70.7">ASM</text>
<text x="152.3" y="68.2">WE</text>
<text x="74.7" y="72">E1</text>
<text x="81.9" y="72.9" transform="rotate(-90 81.9 72.9)">GND</text>
<text x="85.5" y="72">O7</text>
<text x="101.1" y="77.7">U6A</text>
<text x="121.7" y="73.3">RW</text>
<text x="150.5" y="74.5">AM13</text>
<text x="150.5" y="77.1">AM12</text>
<text x="197.9" y="77.8">VCC</text>
<text x="203.3" y="77.1">U3</text>
<text x="99.1" y="80">74HCT00</text>
<text x="150.5" y="79.6">AM11</text>
<text x="150.5" y="82.2">AM10</text>
<text x="200.2" y="80.9">74HCT573</text>
<text x="238.5" y="80.3">VCC</text>
<text x="244" y="83.4">CY62256-70PC</text>
<text x="246.5" y="79.6">U2</text>
<text x="52.2" y="88.5">U5</text>
<text x="64.6" y="85.4">VCC</text>
<text x="79.4" y="84">GND</text>
<text x="121.7" y="89.8">AD0</text>
<text x="150.2" y="89.8">ADM7</text>
<text x="151.5" y="84.7">AM9</text>
<text x="151.5" y="87.2">AM8</text>
<text x="192.8" y="89.8">D0</text>
<text x="203.6" y="89.8">Q0</text>
<text x="230.4" y="89.8">A0</text>
<text x="247.3" y="89.8">Q0</text>
<text x="47.8" y="91.1">74HCT138</text>
<text x="75" y="94.2">Conn_02x08_Odd_Even</text>
<text x="84.1" y="91.9">J2</text>
<text x="121.7" y="92.3">AD1</text>
<text x="121.7" y="94.9">AD2</text>
<text x="150.2" y="92.3">ADM6</text>
<text x="150.2" y="94.9">ADM5</text>
<text x="192.8" y="92.3">D1</text>
<text x="192.8" y="94.9">D2</text>
<text x="200" y="91.4" transform="rotate(-90 200 91.4)">VCC</text>
<text x="203.6" y="94.9">Q2</text>
<text x="203.6" y="92.3">Q1</text>
<text x="230.4" y="94.9">A2</text>
<text x="230.4" y="92.3">A1</text>
<text x="240.7" y="90.9" transform="rotate(-90 240.7 90.9)">VCC</text>
<text x="247.3" y="92.3">Q1</text>
<text x="247.3" y="94.9">Q2</text>
<text x="59.4" y="97.4">A0</text>
<text x="59.4" y="99.9">A1</text>
<text x="66.7" y="99" transform="rotate(-90 66.7 99)">VCC</text>
<text x="70.3" y="99.9">O1</text>
<text x="70.3" y="97.4">O0</text>
<text x="121.7" y="97.4">AD3</text>
<text x="121.7" y="99.9">AD4</text>
<text x="150.2" y="97.4">ADM4</text>
<text x="150.2" y="99.9">ADM3</text>
<text x="192.8" y="97.4">D3</text>
<text x="192.8" y="99.9">D4</text>
<text x="203.6" y="99.9">Q4</text>
<text x="203.6" y="97.4">Q3</text>
<text x="230.4" y="99.9">A4</text>
<text x="230.4" y="97.4">A3</text>
<text x="247.3" y="97.4">Q3</text>
<text x="247.3" y="99.9">Q4</text>
<text x="41.9" y="106.7">74HCT00</text>
<text x="44" y="104.4">U6C</text>
<text x="59.4" y="102.5">A2</text>
<text x="70.3" y="107.6">O4</text>
<text x="70.3" y="105">O3</text>
<text x="70.3" y="102.5">O2</text>
<text x="121.7" y="102.5">AD5</text>
<text x="121.7" y="105">AD6</text>
<text x="121.7" y="107.6">AD7</text>
<text x="139.1" y="107.2" transform="rotate(-90 139.1 107.2)">VSS</text>
<text x="150.2" y="102.5">ADM2</text>
<text x="150.2" y="105">ADM1</text>
<text x="150.2" y="107.6">ADM0</text>
<text x="192.8" y="102.5">D5</text>
<text x="192.8" y="105">D6</text>
<text x="192.8" y="107.6">D7</text>
<text x="203.6" y="107.6">Q7</text>
<text x="203.6" y="105">Q6</text>
<text x="203.6" y="102.5">Q5</text>
<text x="230.4" y="107.6">A7</text>
<text x="230.4" y="105">A6</text>
<text x="230.4" y="102.5">A5</text>
<text x="247.3" y="102.5">Q5</text>
<text x="247.3" y="105">Q6</text>
<text x="247.3" y="107.6">Q7</text>
<text x="59.4" y="112.6">E2</text>
<text x="59.4" y="110.1">E3</text>
<text x="70.3" y="110.1">O5</text>
<text x="70.3" y="112.6">O6</text>
<text x="192.8" y="112.6">Load</text>
<text x="230.4" y="112.6">A9</text>
<text x="230.4" y="110.1">A8</text>
<text x="245.8" y="112.6">~{CS}</text>
<text x="59.4" y="115.2">E1</text>
<text x="66.7" y="116.1" transform="rotate(-90 66.7 116.1)">GND</text>
<text x="70.3" y="115.2">O7</text>
<text x="136.6" y="115.8">GND</text>
<text x="192.8" y="115.2">OE</text>
<text x="200" y="116.1" transform="rotate(-90 200 116.1)">GND</text>
<text x="230.4" y="115.2">A10</text>
<text x="230.4" y="117.7">A11</text>
<text x="245.8" y="117.7">~{OE}</text>
<text x="230.4" y="125.3">A14</text>
<text x="230.4" y="120.3">A12</text>
<text x="230.4" y="122.8">A13</text>
<text x="245.5" y="120.3">~{WE}</text>
<text x="64.2" y="127.2">GND</text>
<text x="197.6" y="127.2">GND</text>
<text x="240.7" y="126.7" transform="rotate(-90 240.7 126.7)">GND</text>
<text x="238.2" y="134.8">GND</text>
<text x="45.2" y="143.8">U6D</text>
<text x="43.2" y="146.1">74HCT00</text>
<text x="37.5" y="166.6">GND</text>
<text x="114.1" y="164.1">VCC</text>
<text x="34.3" y="174.3">+5V</text>
<text x="42" y="174.3">PWR_FLAG</text>
<text x="116.2" y="177.7" transform="rotate(-90 116.2 177.7)">VCC</text>
<text x="38.7" y="181.3">C1</text>
<text x="38.9" y="183.6">0.1uF</text>
<text x="50.1" y="181.3">C2</text>
<text x="50.3" y="183.6">0.1uF</text>
<text x="61.5" y="181.3">C3</text>
<text x="61.7" y="183.6">0.1uF</text>
<text x="74.2" y="181.3">C4</text>
<text x="74.4" y="183.6">0.1uF</text>
<text x="85.7" y="181.3">C5</text>
<text x="85.9" y="183.6">0.1uF</text>
<text x="97.1" y="181.3">C6</text>
<text x="97.3" y="183.6">0.1uF</text>
<text x="121.6" y="180.1">U6E</text>
<text x="121.9" y="182.4">74HCT00</text>
<text x="33.7" y="190.7">GND</text>
<text x="42" y="190.7">PWR_FLAG</text>
<text x="116.2" y="187.2" transform="rotate(-90 116.2 187.2)">GND</text>
<text x="113.7" y="198.3">GND</text>
</g>
</svg>
